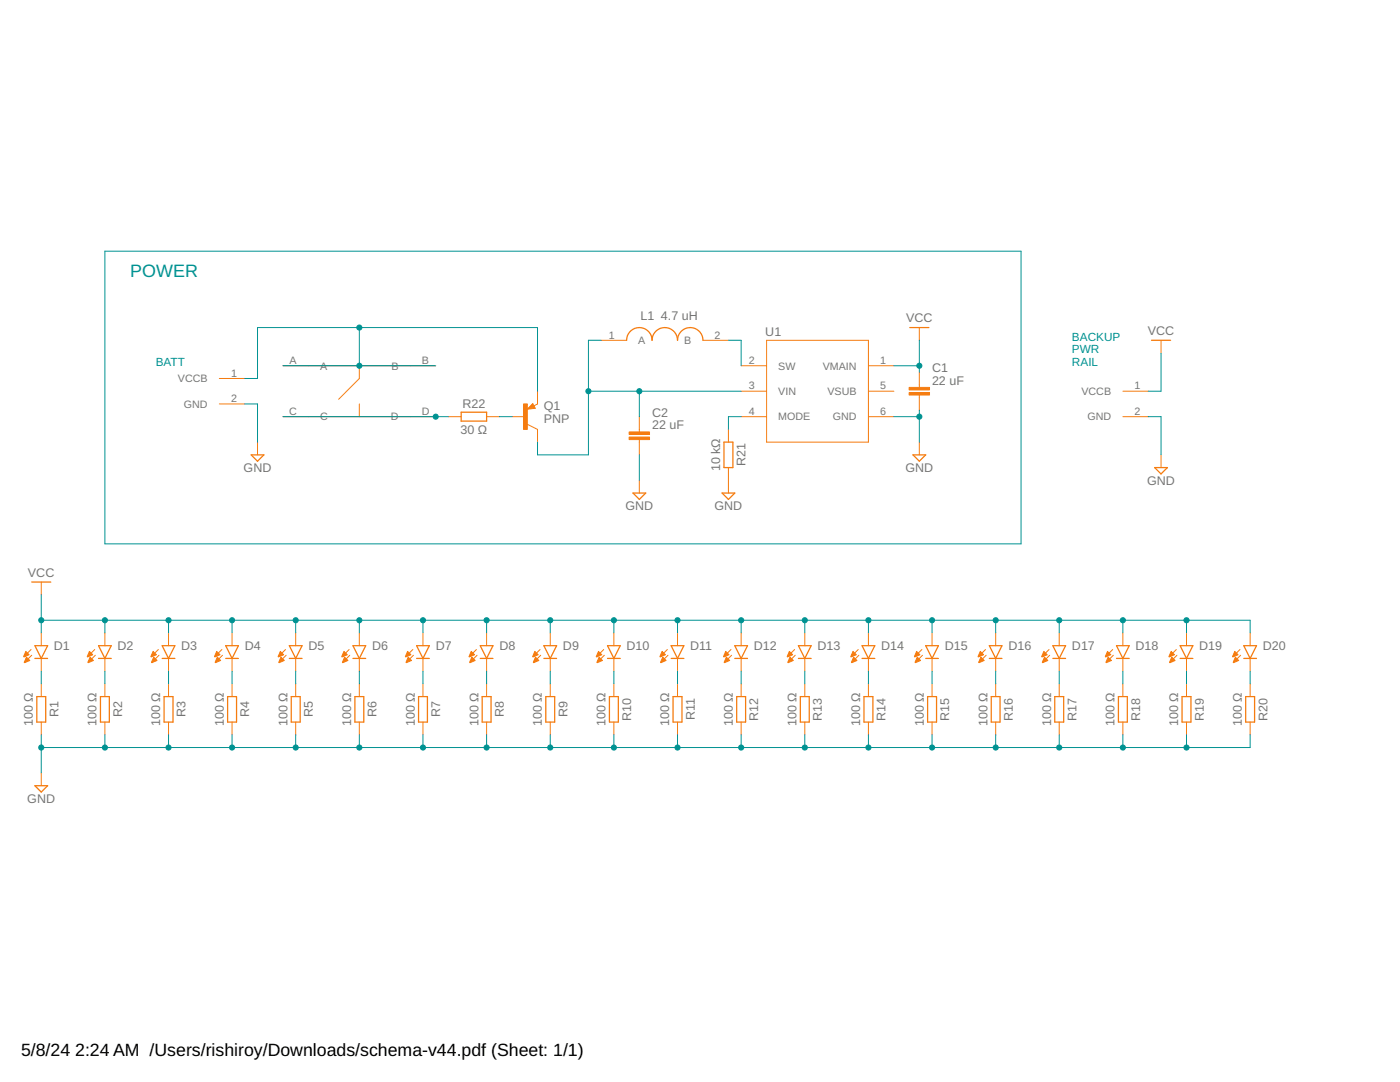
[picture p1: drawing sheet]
<svg xmlns="http://www.w3.org/2000/svg" width="279mm" height="216mm" viewBox="0 0 279 216" stroke-linecap="round" stroke-linejoin="round" font-family="sans-serif">
<g fill="none" stroke="#f57c10" stroke-width=".25">
<path d="M125.1 67.9a2.54 2.54 0 0 1 2.5-2.5 2.54 2.54 0 0 1 2.5 2.5 2.54 2.54 0 0 1 2.6-2.5 2.54 2.54 0 0 1 2.5 2.5 2.54 2.54 0 0 1 2.6-2.5 2.54 2.54 0 0 1 2.5 2.5M181.6 65.4h3.8M229.8 67.9h3.8M50.1 90.8h2.6l-1.3 1.2zM92 82.3h5.1v1.7h-5.1zM106.3 81.2h-.4l.4-.2 .2 .4-1 .1 .8-.8 .3 .7M126.3 98.4h2.6l-1.3 1.3zM144.1 98.4h2.5l-1.2 1.3zM144.5 88.2h1.8v5.1h-1.8zM182.2 90.8h2.5l-1.2 1.2zM230.4 93.3h2.6l-1.3 1.3zM6.3 116.1h3.8"/>
<path d="M7 128.8h2.5l-1.3 2.6zM7 131.4h2.5M7.3 139h1.8v5.1h-1.8zM19.7 131.4h2.5M19.7 128.8h2.5l-1.3 2.6zM20 139h1.8v5.1h-1.8zM32.4 131.4h2.5M32.4 128.8h2.5l-1.3 2.6zM32.7 139h1.8v5.1h-1.8zM45 131.4h2.6M45 128.8h2.6l-1.3 2.6zM45.4 139h1.8v5.1h-1.8z"/>
<path d="M57.7 131.4h2.6M57.7 128.8h2.6l-1.3 2.6zM58.1 139h1.8v5.1h-1.8zM70.4 131.4h2.6M70.4 128.8h2.6l-1.3 2.6zM70.8 139h1.8v5.1h-1.8zM83.1 131.4h2.6M83.1 128.8h2.6l-1.3 2.6zM83.5 139h1.8v5.1h-1.8zM95.8 131.4h2.6M95.8 128.8h2.6l-1.3 2.6zM96.2 139h1.8v5.1h-1.8z"/>
<path d="M108.5 131.4h2.6M108.5 128.8h2.6l-1.3 2.6zM108.9 139h1.8v5.1h-1.8zM121.2 131.4h2.6M121.2 128.8h2.6l-1.3 2.6zM121.6 139h1.8v5.1h-1.8zM133.9 131.4h2.6M133.9 128.8h2.6l-1.3 2.6zM134.3 139h1.8v5.1h-1.8zM146.6 131.4h2.6M146.6 128.8h2.6l-1.3 2.6zM147 139h1.8v5.1h-1.8z"/>
<path d="M159.3 131.4h2.6M159.3 128.8h2.6l-1.3 2.6zM159.7 139h1.8v5.1h-1.8zM172 131.4h2.6M172 128.8h2.6l-1.3 2.6zM172.4 139h1.8v5.1h-1.8zM184.7 131.4h2.6M184.7 128.8h2.6l-1.3 2.6zM185.1 139h1.8v5.1h-1.8zM197.4 131.4h2.6M197.4 128.8h2.6l-1.3 2.6zM197.8 139h1.8v5.1h-1.8z"/>
<path d="M210.1 131.4h2.6M210.1 128.8h2.6l-1.3 2.6zM210.5 139h1.8v5.1h-1.8zM222.8 131.4h2.6M222.8 128.8h2.6l-1.3 2.6zM223.2 139h1.8v5.1h-1.8zM235.5 131.4h2.6M235.5 128.8h2.6l-1.3 2.6zM235.9 139h1.8v5.1h-1.8zM248.2 131.4h2.6M248.2 128.8h2.6l-1.3 2.6zM248.6 139h1.8v5.1h-1.8z"/>
<path d="M7 156.8h2.5l-1.3 1.3z"/>
</g>
<g fill="none" stroke="#f57c10" stroke-width=".2">
<path d="M43.8 75.5h5.1M56.5 73h30.5M71.7 73v2.5l-4.1 4.2M107.3 78.1v2.5l-.8 .4M120 67.9h5.1M140.3 67.9h5.1M147.9 73h5.1M147.9 78.1h5.1M153 67.9h20.3v20.3h-20.3zM173.3 73h5.1M173.3 78.1h5.1M183.5 65.4v2.5"/>
<path d="M183.5 74.3v3M183.5 78.8v3.1M224.1 78.1h5.1M231.7 67.9v2.5M43.8 80.6h5.1M51.4 88.2v2.6M56.5 83.1h30.5M71.7 80.6v2.5M89.5 83.1h2.5M97.1 83.1h2.6M102.2 83.1h2.5M105.2 84.7l2.1 1v2.5"/>
<path d="M106.3 80.5l.5 1-1.6 .2zM127.6 83.1v3.1M127.6 87.7v3.1M127.6 95.8v2.6M145.4 85.7v2.5M145.4 93.3v5.1M147.9 83.1h5.1M173.3 83.1h5.1M183.5 88.2v2.6M224.1 83.1h5.1M231.7 90.8v2.5M8.2 116.1v2.6"/>
<path d="M6.2 129.6l-1.4 1.4M6.3 130.7l-1.4 1.4M8.2 126.3v2.5M8.2 131.4v2.5M8.2 136.5v2.5M18.9 129.6l-1.4 1.4M19 130.7l-1.4 1.4M20.9 126.3v2.5M20.9 131.4v2.5M20.9 136.5v2.5M31.6 129.6l-1.4 1.4M31.7 130.7l-1.4 1.4"/>
<path d="M33.6 126.3v2.5M33.6 131.4v2.5M33.6 136.5v2.5M44.3 129.6l-1.4 1.4M44.4 130.7l-1.4 1.4M46.3 126.3v2.5M46.3 131.4v2.5M46.3 136.5v2.5M57 129.6l-1.4 1.4M57.1 130.7l-1.4 1.4M59 126.3v2.5M59 131.4v2.5"/>
<path d="M59 136.5v2.5M69.7 129.6l-1.4 1.4M69.8 130.7l-1.4 1.4M71.7 126.3v2.5M71.7 131.4v2.5M71.7 136.5v2.5M82.4 129.6l-1.4 1.4M82.5 130.7l-1.4 1.4M84.4 126.3v2.5M84.4 131.4v2.5M84.4 136.5v2.5M95.1 129.6l-1.4 1.4"/>
<path d="M95.2 130.7l-1.4 1.4M97.1 126.3v2.5M97.1 131.4v2.5M97.1 136.5v2.5M107.8 129.6l-1.4 1.4M107.9 130.7l-1.4 1.4M109.8 126.3v2.5M109.8 131.4v2.5M109.8 136.5v2.5M120.5 129.6l-1.4 1.4M120.6 130.7l-1.4 1.4M122.5 126.3v2.5"/>
<path d="M122.5 131.4v2.5M122.5 136.5v2.5M133.2 129.6l-1.4 1.4M133.3 130.7l-1.4 1.4M135.2 126.3v2.5M135.2 131.4v2.5M135.2 136.5v2.5M145.9 129.6l-1.4 1.4M146 130.7l-1.4 1.4M147.9 126.3v2.5M147.9 131.4v2.5M147.9 136.5v2.5"/>
<path d="M158.6 129.6l-1.4 1.4M158.7 130.7l-1.4 1.4M160.6 126.3v2.5M160.6 131.4v2.5M160.6 136.5v2.5M171.3 129.6l-1.4 1.4M171.4 130.7l-1.4 1.4M173.3 126.3v2.5M173.3 131.4v2.5M173.3 136.5v2.5M184 129.6l-1.4 1.4M184.1 130.7l-1.4 1.4"/>
<path d="M186 126.3v2.5M186 131.4v2.5M186 136.5v2.5M196.7 129.6l-1.4 1.4M196.8 130.7l-1.4 1.4M198.7 126.3v2.5M198.7 131.4v2.5M198.7 136.5v2.5M209.4 129.6l-1.4 1.4M209.5 130.7l-1.4 1.4M211.4 126.3v2.5M211.4 131.4v2.5"/>
<path d="M211.4 136.5v2.5M222.1 129.6l-1.4 1.4M222.2 130.7l-1.4 1.4M224.1 126.3v2.5M224.1 131.4v2.5M224.1 136.5v2.5M234.8 129.6l-1.4 1.4M234.9 130.7l-1.4 1.4M236.8 126.3v2.5M236.8 131.4v2.5M236.8 136.5v2.5M247.5 129.6l-1.4 1.4"/>
<path d="M247.6 130.7l-1.4 1.4M249.5 126.3v2.5M249.5 131.4v2.5M249.5 136.5v2.5M8.2 144.1v2.5M8.2 154.2v2.6M20.9 144.1v2.5M33.6 144.1v2.5M46.3 144.1v2.5M59 144.1v2.5M71.7 144.1v2.5M84.4 144.1v2.5"/>
<path d="M97.1 144.1v2.5M109.8 144.1v2.5M122.5 144.1v2.5M135.2 144.1v2.5M147.9 144.1v2.5M160.6 144.1v2.5M173.3 144.1v2.5M186 144.1v2.5M198.7 144.1v2.5M211.4 144.1v2.5M224.1 144.1v2.5M236.8 144.1v2.5"/>
<path d="M249.5 144.1v2.5"/>
</g>
<g fill="#f57c10" stroke="#f57c10" stroke-width=".2">
<path d="M5.2 130l.6 .6-1 .5z" fill-rule="evenodd"/>
<path d="M5.3 131.1l.6 .7-1 .4z" fill-rule="evenodd"/>
<path d="M17.9 130l.6 .6-1 .5z" fill-rule="evenodd"/>
<path d="M18 131.1l.6 .7-1 .4z" fill-rule="evenodd"/>
<path d="M30.6 130l.6 .6-1 .5z" fill-rule="evenodd"/>
<path d="M30.7 131.1l.6 .7-1 .4z" fill-rule="evenodd"/>
<path d="M43.2 130l.7 .6-1 .5z" fill-rule="evenodd"/>
<path d="M43.4 131.1l.6 .7-1 .4z" fill-rule="evenodd"/>
<path d="M55.9 130l.7 .6-1 .5z" fill-rule="evenodd"/>
<path d="M56.1 131.1l.6 .7-1 .4z" fill-rule="evenodd"/>
<path d="M68.6 130l.7 .6-1 .5z" fill-rule="evenodd"/>
<path d="M68.8 131.1l.6 .7-1 .4z" fill-rule="evenodd"/>
<path d="M81.3 130l.7 .6-1 .5z" fill-rule="evenodd"/>
<path d="M81.5 131.1l.6 .7-1 .4z" fill-rule="evenodd"/>
<path d="M94 130l.7 .6-1 .5z" fill-rule="evenodd"/>
<path d="M94.2 131.1l.6 .7-1 .4z" fill-rule="evenodd"/>
<path d="M106.7 130l.7 .6-1 .5z" fill-rule="evenodd"/>
<path d="M106.9 131.1l.6 .7-1 .4z" fill-rule="evenodd"/>
<path d="M119.4 130l.7 .6-1 .5z" fill-rule="evenodd"/>
<path d="M119.6 131.1l.6 .7-1 .4z" fill-rule="evenodd"/>
<path d="M132.1 130l.7 .6-1 .5z" fill-rule="evenodd"/>
<path d="M132.3 131.1l.6 .7-1 .4z" fill-rule="evenodd"/>
<path d="M144.8 130l.7 .6-1 .5z" fill-rule="evenodd"/>
<path d="M145 131.1l.6 .7-1 .4z" fill-rule="evenodd"/>
<path d="M157.5 130l.7 .6-1 .5z" fill-rule="evenodd"/>
<path d="M157.7 131.1l.6 .7-1 .4z" fill-rule="evenodd"/>
<path d="M170.2 130l.7 .6-1 .5z" fill-rule="evenodd"/>
<path d="M170.4 131.1l.6 .7-1 .4z" fill-rule="evenodd"/>
<path d="M182.9 130l.7 .6-1 .5z" fill-rule="evenodd"/>
<path d="M183.1 131.1l.6 .7-1 .4z" fill-rule="evenodd"/>
<path d="M195.6 130l.7 .6-1 .5z" fill-rule="evenodd"/>
<path d="M195.8 131.1l.6 .7-1 .4z" fill-rule="evenodd"/>
<path d="M208.3 130l.7 .6-1 .5z" fill-rule="evenodd"/>
<path d="M208.5 131.1l.6 .7-1 .4z" fill-rule="evenodd"/>
<path d="M221 130l.7 .6-1 .5z" fill-rule="evenodd"/>
<path d="M221.2 131.1l.6 .7-1 .4z" fill-rule="evenodd"/>
<path d="M233.7 130l.7 .6-1 .5z" fill-rule="evenodd"/>
<path d="M233.9 131.1l.6 .7-1 .4z" fill-rule="evenodd"/>
<path d="M246.4 130l.7 .6-1.1 .5z" fill-rule="evenodd"/>
<path d="M246.5 131.1l.7 .7-1 .4z" fill-rule="evenodd"/>
</g>
<g fill="#f57c10" stroke="#f57c10" stroke-width=".2">
<path d="M181.4 78.3h4.1v.5h-4.1z"/>
<path d="M181.4 77.3h4.1v.5h-4.1z"/>
<path d="M125.6 87.2h4v.5h-4z"/>
<path d="M125.6 86.2h4v.5h-4z"/>
<path d="M104.5 80.6h.7v5.1h-.7z"/>
</g>
<g fill="none" stroke="#009292" stroke-width=".2">
<path d="M20.9 50.1h182.9v58.4h-182.9zM48.9 75.5h2.5v-10.1h55.9v12.7M56.5 73h30.5M71.7 65.4v7.6M117.4 78.1h30.5M120 67.9h-2.6v22.9h-10.1v-2.6M127.6 78.1v5M145.4 67.9h2.5v5.1M178.4 73h5.1M183.5 67.9v6.4M231.7 70.4v7.7h-2.5M48.9 80.6h2.5v7.6"/>
<path d="M56.5 83.1h33M99.7 83.1h2.5M127.6 90.8v5M147.9 83.1h-2.5v2.6M178.4 83.1h5.1M183.5 81.9v6.3M229.2 83.1h2.5v7.7M8.2 118.7v7.6M8.2 133.9v2.6M8.2 123.8h241.3v2.5M20.9 123.8v2.5M20.9 133.9v2.6"/>
<path d="M33.6 123.8v2.5M33.6 133.9v2.6M46.3 123.8v2.5M46.3 133.9v2.6M59 123.8v2.5M59 133.9v2.6M71.7 123.8v2.5M71.7 133.9v2.6M84.4 123.8v2.5M84.4 133.9v2.6M97.1 123.8v2.5M97.1 133.9v2.6"/>
<path d="M109.8 123.8v2.5M109.8 133.9v2.6M122.5 123.8v2.5M122.5 133.9v2.6M135.2 123.8v2.5M135.2 133.9v2.6M147.9 123.8v2.5M147.9 133.9v2.6M160.6 123.8v2.5M160.6 133.9v2.6M173.3 123.8v2.5M173.3 133.9v2.6"/>
<path d="M186 123.8v2.5M186 133.9v2.6M198.7 123.8v2.5M198.7 133.9v2.6M211.4 123.8v2.5M211.4 133.9v2.6M224.1 123.8v2.5M224.1 133.9v2.6M236.8 123.8v2.5M236.8 133.9v2.6M249.5 133.9v2.6M8.2 146.6v7.6"/>
<path d="M20.9 146.6v2.6M33.6 146.6v2.6M46.3 146.6v2.6M59 146.6v2.6M71.7 146.6v2.6M84.4 146.6v2.6M97.1 146.6v2.6M109.8 146.6v2.6M122.5 146.6v2.6M135.2 146.6v2.6M147.9 146.6v2.6M160.6 146.6v2.6"/>
<path d="M173.3 146.6v2.6M186 146.6v2.6M198.7 146.6v2.6M211.4 146.6v2.6M224.1 146.6v2.6M236.8 146.6v2.6M249.5 146.6v2.6h-241.3"/>
</g>
<g fill="#009292" stroke="#009292" stroke-width=".2">
<circle cx="183.5" cy="73" r=".51"/>
<circle cx="8.2" cy="123.8" r=".51"/>
<circle cx="20.9" cy="123.8" r=".51"/>
<circle cx="33.6" cy="123.8" r=".51"/>
<circle cx="46.3" cy="123.8" r=".51"/>
<circle cx="59" cy="123.8" r=".51"/>
<circle cx="71.7" cy="123.8" r=".51"/>
<circle cx="84.4" cy="123.8" r=".51"/>
<circle cx="97.1" cy="123.8" r=".51"/>
<circle cx="109.8" cy="123.8" r=".51"/>
<circle cx="122.5" cy="123.8" r=".51"/>
<circle cx="135.2" cy="123.8" r=".51"/>
<circle cx="147.9" cy="123.8" r=".51"/>
<circle cx="160.6" cy="123.8" r=".51"/>
<circle cx="173.3" cy="123.8" r=".51"/>
<circle cx="186" cy="123.8" r=".51"/>
<circle cx="198.7" cy="123.8" r=".51"/>
<circle cx="211.4" cy="123.8" r=".51"/>
<circle cx="224.1" cy="123.8" r=".51"/>
<circle cx="236.8" cy="123.8" r=".51"/>
<circle cx="183.5" cy="83.1" r=".51"/>
<circle cx="236.8" cy="149.2" r=".51"/>
<circle cx="224.1" cy="149.2" r=".51"/>
<circle cx="211.4" cy="149.2" r=".51"/>
<circle cx="198.7" cy="149.2" r=".51"/>
<circle cx="186" cy="149.2" r=".51"/>
<circle cx="173.3" cy="149.2" r=".51"/>
<circle cx="160.6" cy="149.2" r=".51"/>
<circle cx="147.9" cy="149.2" r=".51"/>
<circle cx="135.2" cy="149.2" r=".51"/>
<circle cx="122.5" cy="149.2" r=".51"/>
<circle cx="109.8" cy="149.2" r=".51"/>
<circle cx="97.1" cy="149.2" r=".51"/>
<circle cx="84.4" cy="149.2" r=".51"/>
<circle cx="71.7" cy="149.2" r=".51"/>
<circle cx="59" cy="149.2" r=".51"/>
<circle cx="46.3" cy="149.2" r=".51"/>
<circle cx="33.6" cy="149.2" r=".51"/>
<circle cx="20.9" cy="149.2" r=".51"/>
<circle cx="8.2" cy="149.2" r=".51"/>
<circle cx="127.6" cy="78.1" r=".51"/>
<circle cx="117.4" cy="78.1" r=".51"/>
<circle cx="87" cy="83.1" r=".51"/>
<circle cx="71.7" cy="65.4" r=".51"/>
<circle cx="71.7" cy="73" r=".51"/>
</g>
<text font-size="3.6" fill="#009292" x="26" y="55.2">POWER</text>
<g font-size="3.5">
<text x="4.2" y="210.7">5/8/24</text>
<text x="15" y="210.7">2:24 AM /Users/rishiroy/Downloads/schema-v44.pdf (Sheet: 1/1)</text>
</g>
<g font-size="2.5" fill="#757575">
<text x="127.8" y="63.8">L1</text>
<text x="131.9" y="63.8">4.7 uH</text>
<text x="180.8" y="64.3">VCC</text>
<text x="152.7" y="67.1">U1</text>
<text x="229.1" y="66.9">VCC</text>
<text x="186" y="76.8">22 uF</text>
<text x="186" y="74.3">C1</text>
<text x="92.3" y="81.5">R22</text>
<text x="108.5" y="81.9">Q1</text>
<text x="130.1" y="83.1">C2</text>
<text x="91.9" y="86.6">30 Ω</text>
<text x="108.5" y="84.4">PNP</text>
<text x="130.1" y="85.7">22 uF</text>
<text x="48.6" y="94.2">GND</text>
<text x="143.7" y="94.1" transform="rotate(-90 143.7 94.1)">10 kΩ</text>
<text x="148.8" y="93" transform="rotate(-90 148.8 93)">R21</text>
<text x="180.7" y="94.2">GND</text>
<text x="124.8" y="101.8">GND</text>
<text x="142.6" y="101.8">GND</text>
<text x="228.9" y="96.7">GND</text>
<text x="5.6" y="115.1">VCC</text>
<text x="10.8" y="129.6">D1</text>
<text x="23.5" y="129.6">D2</text>
<text x="36.2" y="129.6">D3</text>
<text x="48.9" y="129.6">D4</text>
<text x="61.6" y="129.6">D5</text>
<text x="74.3" y="129.6">D6</text>
<text x="87" y="129.6">D7</text>
<text x="99.7" y="129.6">D8</text>
<text x="112.4" y="129.6">D9</text>
<text x="125.1" y="129.6">D10</text>
<text x="137.8" y="129.6">D11</text>
<text x="150.4" y="129.6">D12</text>
<text x="163.1" y="129.6">D13</text>
<text x="175.8" y="129.6">D14</text>
<text x="188.5" y="129.6">D15</text>
<text x="201.2" y="129.6">D16</text>
<text x="213.9" y="129.6">D17</text>
<text x="226.6" y="129.6">D18</text>
<text x="239.3" y="129.6">D19</text>
<text x="252" y="129.6">D20</text>
<text x="11.7" y="143.1" transform="rotate(-90 11.7 143.1)">R1</text>
<text x="24.4" y="143.1" transform="rotate(-90 24.4 143.1)">R2</text>
<text x="37.1" y="143.1" transform="rotate(-90 37.1 143.1)">R3</text>
<text x="49.8" y="143.1" transform="rotate(-90 49.8 143.1)">R4</text>
<text x="62.4" y="143.1" transform="rotate(-90 62.4 143.1)">R5</text>
<text x="75.1" y="143.1" transform="rotate(-90 75.1 143.1)">R6</text>
<text x="87.8" y="143.1" transform="rotate(-90 87.8 143.1)">R7</text>
<text x="100.5" y="143.1" transform="rotate(-90 100.5 143.1)">R8</text>
<text x="113.2" y="143.1" transform="rotate(-90 113.2 143.1)">R9</text>
<text x="125.9" y="143.8" transform="rotate(-90 125.9 143.8)">R10</text>
<text x="138.6" y="143.7" transform="rotate(-90 138.6 143.7)">R11</text>
<text x="151.3" y="143.8" transform="rotate(-90 151.3 143.8)">R12</text>
<text x="164" y="143.8" transform="rotate(-90 164 143.8)">R13</text>
<text x="176.7" y="143.8" transform="rotate(-90 176.7 143.8)">R14</text>
<text x="189.4" y="143.8" transform="rotate(-90 189.4 143.8)">R15</text>
<text x="202.1" y="143.8" transform="rotate(-90 202.1 143.8)">R16</text>
<text x="214.8" y="143.8" transform="rotate(-90 214.8 143.8)">R17</text>
<text x="227.5" y="143.8" transform="rotate(-90 227.5 143.8)">R18</text>
<text x="240.2" y="143.8" transform="rotate(-90 240.2 143.8)">R19</text>
<text x="252.9" y="143.8" transform="rotate(-90 252.9 143.8)">R20</text>
<text x="6.6" y="144.9" transform="rotate(-90 6.6 144.9)">100 Ω</text>
<text x="19.3" y="144.9" transform="rotate(-90 19.3 144.9)">100 Ω</text>
<text x="32" y="144.9" transform="rotate(-90 32 144.9)">100 Ω</text>
<text x="44.7" y="144.9" transform="rotate(-90 44.7 144.9)">100 Ω</text>
<text x="57.4" y="144.9" transform="rotate(-90 57.4 144.9)">100 Ω</text>
<text x="70.1" y="144.9" transform="rotate(-90 70.1 144.9)">100 Ω</text>
<text x="82.8" y="144.9" transform="rotate(-90 82.8 144.9)">100 Ω</text>
<text x="95.5" y="144.9" transform="rotate(-90 95.5 144.9)">100 Ω</text>
<text x="108.2" y="144.9" transform="rotate(-90 108.2 144.9)">100 Ω</text>
<text x="120.9" y="144.9" transform="rotate(-90 120.9 144.9)">100 Ω</text>
<text x="133.6" y="144.9" transform="rotate(-90 133.6 144.9)">100 Ω</text>
<text x="146.3" y="144.9" transform="rotate(-90 146.3 144.9)">100 Ω</text>
<text x="159" y="144.9" transform="rotate(-90 159 144.9)">100 Ω</text>
<text x="171.7" y="144.9" transform="rotate(-90 171.7 144.9)">100 Ω</text>
<text x="184.4" y="144.9" transform="rotate(-90 184.4 144.9)">100 Ω</text>
<text x="197.1" y="144.9" transform="rotate(-90 197.1 144.9)">100 Ω</text>
<text x="209.7" y="144.9" transform="rotate(-90 209.7 144.9)">100 Ω</text>
<text x="222.4" y="144.9" transform="rotate(-90 222.4 144.9)">100 Ω</text>
<text x="235.1" y="144.9" transform="rotate(-90 235.1 144.9)">100 Ω</text>
<text x="247.8" y="144.9" transform="rotate(-90 247.8 144.9)">100 Ω</text>
<text x="5.5" y="160.2">GND</text>
</g>
<g font-size="2.3" fill="#009292">
<text x="213.9" y="67.9">BACKUP</text>
<text x="213.9" y="70.5">PWR</text>
<text x="31.1" y="73">BATT</text>
<text x="213.9" y="73">RAIL</text>
</g>
<g font-size="2.1" fill="#757575">
<text x="121.5" y="67.5">1</text>
<text x="127.4" y="68.7">A</text>
<text x="136.5" y="68.7">B</text>
<text x="142.6" y="67.5">2</text>
<text x="35.5" y="76.3">VCCB</text>
<text x="46.1" y="75.2">1</text>
<text x="57.8" y="72.6">A</text>
<text x="63.9" y="73.7">A</text>
<text x="78.1" y="73.7">B</text>
<text x="84.2" y="72.6">B</text>
<text x="149.5" y="72.6">2</text>
<text x="149.5" y="77.7">3</text>
<text x="155.3" y="73.7">SW</text>
<text x="164.2" y="73.7">VMAIN</text>
<text x="175.6" y="77.7">5</text>
<text x="175.6" y="72.6">1</text>
<text x="226.4" y="77.7">1</text>
<text x="36.7" y="81.4">GND</text>
<text x="46.1" y="80.2">2</text>
<text x="57.7" y="82.8">C</text>
<text x="63.9" y="83.9">C</text>
<text x="78" y="83.9">D</text>
<text x="84.2" y="82.8">D</text>
<text x="149.5" y="82.8">4</text>
<text x="155.3" y="78.8">VIN</text>
<text x="155.3" y="83.9">MODE</text>
<text x="165.1" y="78.8">VSUB</text>
<text x="166.2" y="83.9">GND</text>
<text x="175.6" y="82.8">6</text>
<text x="215.8" y="78.8">VCCB</text>
<text x="217" y="83.9">GND</text>
<text x="226.4" y="82.8">2</text>
</g>
</svg>
